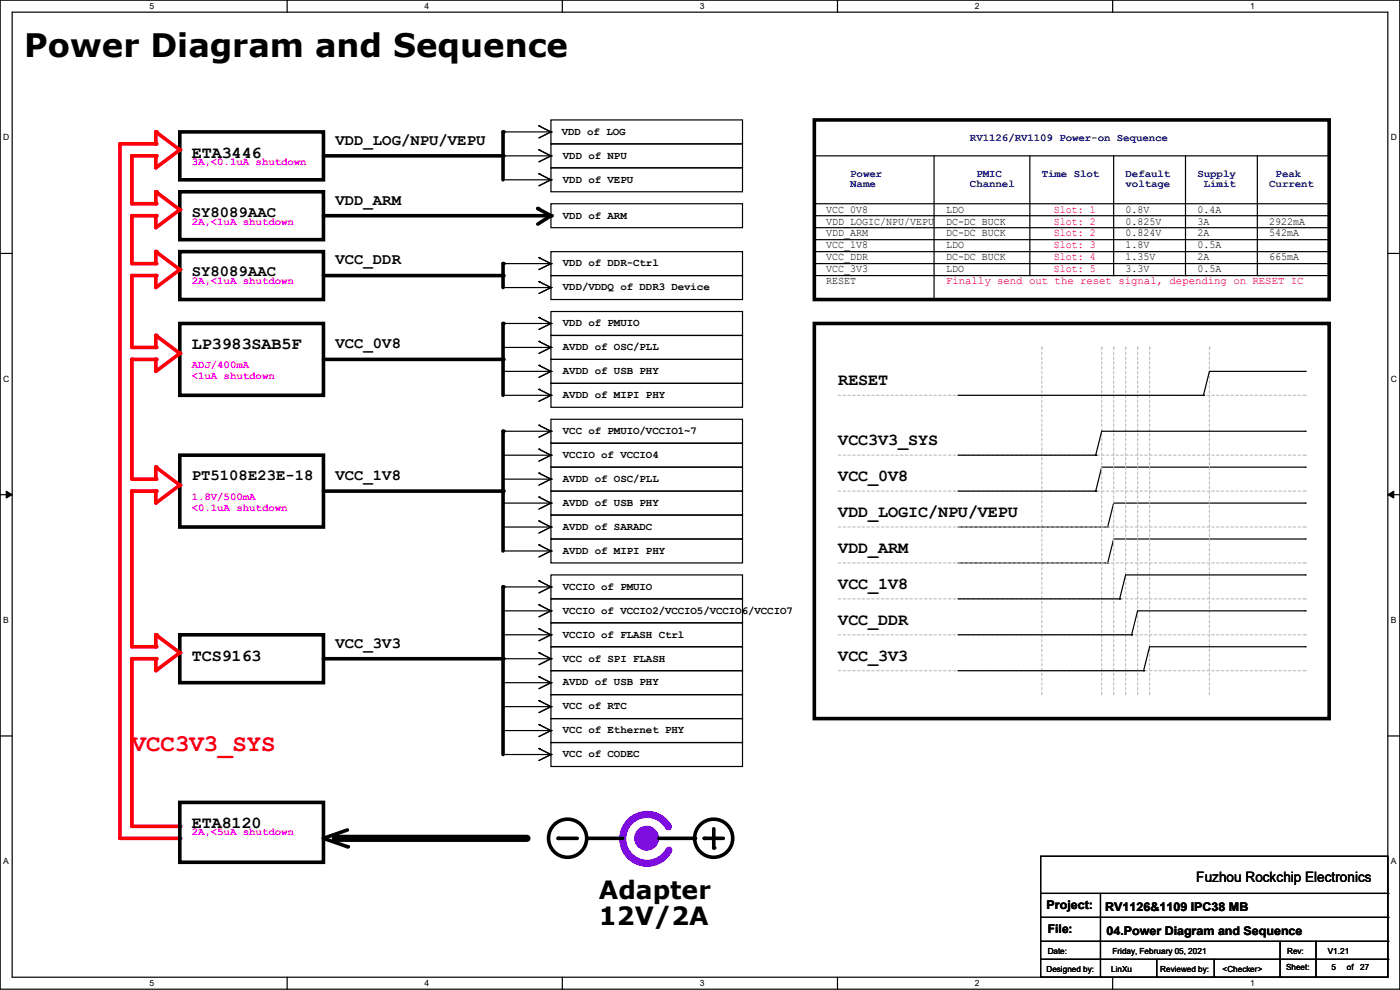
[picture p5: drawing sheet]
<svg xmlns="http://www.w3.org/2000/svg" width="297mm" height="210mm" viewBox="0 0 297 210" stroke-linecap="round" stroke-linejoin="round" font-family="sans-serif">
<path d="M0 0h297v209.8h-297zM2.6 2.6h291.8v204.7h-291.8z" fill="none" stroke="#000" stroke-width=".25"/>
<g fill="#fff">
<path d="M31.7 .3h1v2h-1z"/>
<path d="M31.7 207.6h1v1.9h-1z"/>
</g>
<path d="M60.9 0v2.6M60.9 207.3v2.5" fill="none" stroke="#000" stroke-width=".25"/>
<g fill="#fff">
<path d="M90.1 .3h1v2h-1z"/>
<path d="M90.1 207.6h1v1.9h-1z"/>
</g>
<path d="M119.3 0v2.6M119.3 207.3v2.5" fill="none" stroke="#000" stroke-width=".25"/>
<g fill="#fff">
<path d="M148.5 .3h.9v2h-.9z"/>
<path d="M148.5 207.6h.9v1.9h-.9z"/>
</g>
<path d="M177.7 0v2.6M177.7 207.3v2.5" fill="none" stroke="#000" stroke-width=".25"/>
<g fill="#fff">
<path d="M206.8 .3h1v2h-1z"/>
<path d="M206.8 207.6h1v1.9h-1z"/>
</g>
<path d="M236.1 0v2.6M236.1 207.3v2.5" fill="none" stroke="#000" stroke-width=".25"/>
<g fill="#fff">
<path d="M265.2 .3h1v2h-1z"/>
<path d="M265.2 207.6h1v1.9h-1z"/>
<path d="M.7 28.2h1.2v1.9h-1.2z"/>
<path d="M295.1 28.2h1.2v1.9h-1.2z"/>
<path d="M.7 79.3h1.2v2h-1.2z"/>
<path d="M295.1 79.3h1.2v2h-1.2z"/>
</g>
<path d="M0 53.8h2.6M294.4 53.8h2.6" fill="none" stroke="#000" stroke-width=".25"/>
<g fill="#fff">
<path d="M.7 130.5h1.2v2h-1.2z"/>
<path d="M295.1 130.5h1.1v2h-1.1z"/>
</g>
<path d="M0 104.9h2.6M294.4 104.9h2.6" fill="none" stroke="#000" stroke-width=".25"/>
<path d="M1.3 104.2l1.3 .7-1.3 .8zM294.4 104.9l1.3-.7v1.5z" fill="#000" stroke="#000" stroke-width=".21"/>
<g fill="#fff">
<path d="M.7 181.7h1.2v2h-1.2z"/>
<path d="M295.1 181.7h1.1v2h-1.1z"/>
</g>
<g fill="none" stroke="#000" stroke-width=".25">
<path d="M106.7 33.1h10.2M106.7 28h10.2M106.7 38.1h10.2M114.3 26.7h.1M114.3 31.8h.1M114.3 36.9h.1M114.3 26.7l2.6 1.3M114.3 31.8l2.6 1.3M114.3 36.9l2.6 1.2M116.9 30.5h40.6v5.1h-40.6zM116.9 25.4h40.6v5.1h-40.6zM116.9 35.6h40.6v5.1h-40.6z"/>
<path d="M116.9 28h.1M116.9 33.1h.1M116.9 38.1h.1M116.9 28l-2.6 1.3M116.9 33.1l-2.6 1.2M116.9 38.1l-2.6 1.3M172.8 33.1h109.2M198.2 33.1v30.4M218.5 33.1v25.4M236.3 33.1v25.4M251.5 33.1v25.4M266.7 33.1v25.4"/>
<path d="M282 33.1h.1M116.9 43.2h40.6v5.1h-40.6zM172.8 43.2h109.2M172.8 45.8h109.2M172.8 48.3h109.2M172.8 50.8h109.2M172.8 53.4h109.2M172.8 55.9h109.2M172.8 58.5h109.2M218.5 58.5h.1M236.3 58.5h.1M251.5 58.5h.1"/>
<path d="M266.7 58.5h.1M282 43.2h.1M282 45.8h.1M282 48.3h.1M282 50.8h.1M282 53.4h.1M282 55.9h.1M282 58.5h.1M116.9 66.1h40.6v5.1h-40.6zM198.2 63.5h.1M276.9 78.8h.1M276.9 78.8h-20.3l-1.3 5.1"/>
<path d="M203.2 96.6h29.3M203.2 83.9h52.1M232.5 96.6h.1M255.3 83.9h.1M276.9 99.1h.1M276.9 91.5h.1M276.9 99.1h-43.2l-1.2 5.1M276.9 91.5h-43.2l-1.2 5.1M203.2 104.2h29.3M203.2 111.8h31.8M203.2 119.4h31.8M232.5 104.2h.1"/>
<path d="M235 111.8h.1M235 119.4h.1M276.9 106.7h.1M276.9 114.3h.1M276.9 106.7h-40.6l-1.3 5.1M276.9 114.3h-40.6l-1.3 5.1M203.2 134.7h36.9M203.2 127h34.3M237.5 127h.1M240.1 134.7h.1M276.9 122h.1M276.9 137.2h.1"/>
<path d="M276.9 129.6h.1M276.9 122h-38.1l-1.3 5M276.9 129.6h-35.6l-1.2 5.1M276.9 137.2h-33l-1.3 5.1M0 156.1h2.6M203.2 142.3h39.4M242.6 142.3h.1M294.4 156.1h2.6"/>
</g>
<path d="M38.1 28h30.5v10.1h-30.5zM68.6 33.1h38.1M106.7 28v10.1M172.8 25.4h109.2v38.1h-109.2zM38.1 40.7h30.5v10.1h-30.5zM38.1 53.4h30.5v10.1h-30.5zM68.6 45.8h48.3M114.1 44.2l2.8 1.6M116.9 45.8l-2.8 1.7M38.1 68.6h30.5v15.3h-30.5zM106.7 68.6v15.3M172.8 68.6h109.2v83.8h-109.2z" fill="none" stroke="#000" stroke-width=".76"/>
<g fill="none" stroke="#c0c0c0" stroke-width=".25" stroke-dasharray=".5">
<path d="M221 73.7h.1M233.7 73.7h.1M236.3 73.7h.1M238.8 73.7h.1M241.3 73.7h.1M243.9 73.7h.1M256.6 73.7h.1M177.8 96.6h99.1M177.8 83.9h99.1M276.9 96.6h.1M276.9 83.9h.1M177.8 104.2h99.1"/>
<path d="M177.8 119.4h99.1M177.8 111.8h99.1M276.9 104.2h.1M276.9 119.4h.1M276.9 111.8h.1M177.8 134.7h99.1M177.8 127h99.1M276.9 134.7h.1M276.9 127h.1M177.8 142.3h99.1M221 147.4v-73.7M233.7 147.4v-73.7"/>
<path d="M236.3 147.4v-73.7M238.8 147.4v-73.7M241.3 147.4v-73.7M243.9 147.4v-73.7M256.6 147.4v-73.7M276.9 142.3h.1"/>
</g>
<g fill="#000">
<circle cx="106.7" cy="28" r=".38"/>
<circle cx="106.7" cy="33.1" r=".38"/>
<circle cx="114.1" cy="44.2" r=".38"/>
<circle cx="116.9" cy="45.8" r=".38"/>
<circle cx="106.7" cy="68.6" r=".38"/>
</g>
<path d="M25.4 30.5h7.7" fill="none" stroke="#f00" stroke-width=".76"/>
<circle cx="33.1" cy="30.5" r=".38" fill="#f00"/>
<path d="M33.1 28l5 3.8" fill="none" stroke="#f00" stroke-width=".76"/>
<circle cx="33.1" cy="28" r=".38" fill="#f00"/>
<path d="M33.1 28v2.5" fill="none" stroke="#f00" stroke-width=".76"/>
<circle cx="33.1" cy="28" r=".38" fill="#f00"/>
<path d="M38.1 31.8l-5 3.8" fill="none" stroke="#f00" stroke-width=".76"/>
<circle cx="38.1" cy="31.8" r=".38" fill="#f00"/>
<path d="M28 33.1h5.1" fill="none" stroke="#f00" stroke-width=".76"/>
<circle cx="33.1" cy="33.1" r=".38" fill="#f00"/>
<path d="M33.1 33.1v2.5" fill="none" stroke="#f00" stroke-width=".76"/>
<circle cx="33.1" cy="33.1" r=".38" fill="#f00"/>
<path d="M25.4 30.5v147.3" fill="none" stroke="#f00" stroke-width=".76"/>
<circle cx="25.4" cy="30.5" r=".38" fill="#f00"/>
<g fill="none" stroke="#000" stroke-width=".25">
<path d="M106.7 55.9h10.2M114.3 59.7h.1M114.3 54.7h.1M114.3 59.7l2.6 1.3M114.3 54.7l2.6 1.2M116.9 53.4h40.6v5.1h-40.6zM116.9 58.5h40.6v5h-40.6zM116.9 55.9h.1M116.9 55.9l-2.6 1.3M106.7 61h10.2M106.7 68.6h10.2M106.7 73.7h10.2"/>
<path d="M106.7 78.8h10.2M114.3 72.4h.1M114.3 67.4h.1M114.3 77.5h.1M114.3 72.4l2.6 1.3M114.3 67.4l2.6 1.2M114.3 77.5l2.6 1.3M116.9 71.2h40.6v5h-40.6zM116.9 76.2h40.6v5.1h-40.6zM116.9 61h.1M116.9 68.6h.1M116.9 73.7h.1"/>
<path d="M116.9 78.8h.1M116.9 61l-2.6 1.3M116.9 68.6l-2.6 1.3M116.9 73.7l-2.6 1.3M116.9 78.8l-2.6 1.3M106.7 83.9h10.2M106.7 91.5h10.2M106.7 96.6h10.2M114.3 82.6h.1M114.3 90.2h.1M114.3 95.3h.1M114.3 82.6l2.6 1.3"/>
<path d="M114.3 90.2l2.6 1.3M114.3 95.3l2.6 1.3M116.9 81.3h40.6v5.1h-40.6zM116.9 88.9h40.6v5.1h-40.6zM116.9 99.1h40.6v5.1h-40.6zM116.9 94h40.6v5.1h-40.6zM116.9 83.9h.1M116.9 91.5h.1M116.9 96.6h.1M116.9 83.9l-2.6 1.2M116.9 91.5l-2.6 1.3M116.9 96.6l-2.6 1.2"/>
<path d="M106.7 101.6h10.2M106.7 106.7h10.2M106.7 111.8h10.2M106.7 116.9h10.2M114.3 100.4h.1M114.3 110.5h.1M114.3 105.5h.1M114.3 115.6h.1M114.3 100.4l2.6 1.2M114.3 110.5l2.6 1.3M114.3 105.5l2.6 1.2M114.3 115.6l2.6 1.3"/>
<path d="M116.9 114.3h40.6v5.1h-40.6zM116.9 104.2h40.6v5.1h-40.6zM116.9 109.3h40.6v5h-40.6zM116.9 101.6h.1M116.9 106.7h.1M116.9 111.8h.1M116.9 116.9h.1M116.9 101.6l-2.6 1.3M116.9 106.7l-2.6 1.3M116.9 111.8l-2.6 1.3M116.9 116.9l-2.6 1.3M106.7 124.5h10.2"/>
<path d="M106.7 129.6h10.2M106.7 134.7h10.2M106.7 139.7h10.2M114.3 128.3h.1M114.3 123.2h.1M114.3 138.5h.1M114.3 133.4h.1M114.3 128.3l2.6 1.3M114.3 123.2l2.6 1.3M114.3 138.5l2.6 1.2M114.3 133.4l2.6 1.3M116.9 122h40.6v5h-40.6z"/>
<path d="M116.9 132.1h40.6v5.1h-40.6zM116.9 137.2h40.6v5.1h-40.6zM116.9 127h40.6v5.1h-40.6zM116.9 124.5h.1M116.9 129.6h.1M116.9 134.7h.1M116.9 139.7h.1M116.9 124.5l-2.6 1.3M116.9 129.6l-2.6 1.3M116.9 134.7l-2.6 1.2M116.9 139.7l-2.6 1.3M106.7 144.8h10.2"/>
<path d="M106.7 149.9h10.2M106.7 155h10.2M114.3 148.6h.1M114.3 143.6h.1M114.3 158.8h.1M114.3 153.7h.1M114.3 148.6l2.6 1.3M114.3 143.6l2.6 1.2M114.3 158.8l2.6 1.3M114.3 153.7l2.6 1.3M116.9 142.3h40.6v5.1h-40.6zM116.9 147.4h40.6v5h-40.6z"/>
<path d="M116.9 152.4h40.6v5.1h-40.6zM116.9 157.5h40.6v5.1h-40.6zM116.9 144.8h.1M116.9 149.9h.1M116.9 155h.1M116.9 144.8l-2.6 1.3M116.9 149.9l-2.6 1.3M116.9 155l-2.6 1.3M106.7 160.1h10.2M116.9 160.1h.1M116.9 160.1l-2.6 1.2"/>
</g>
<path d="M68.6 58.5h38.1M106.7 55.9v5.1M68.6 76.2h38.1M106.7 91.5v25.4M106.7 124.5v35.6" fill="none" stroke="#000" stroke-width=".76"/>
<g fill="#000">
<circle cx="106.7" cy="58.5" r=".38"/>
<circle cx="106.7" cy="55.9" r=".38"/>
<circle cx="106.7" cy="76.2" r=".38"/>
<circle cx="106.7" cy="91.5" r=".38"/>
<circle cx="106.7" cy="124.5" r=".38"/>
</g>
<path d="M33.1 40.7l5 3.8" fill="none" stroke="#f00" stroke-width=".76"/>
<circle cx="33.1" cy="40.7" r=".38" fill="#f00"/>
<path d="M33.1 40.7v2.5" fill="none" stroke="#f00" stroke-width=".76"/>
<circle cx="33.1" cy="40.7" r=".38" fill="#f00"/>
<path d="M38.1 44.5l-5 3.8" fill="none" stroke="#f00" stroke-width=".76"/>
<circle cx="38.1" cy="44.5" r=".38" fill="#f00"/>
<path d="M28 45.8h5.1" fill="none" stroke="#f00" stroke-width=".76"/>
<circle cx="33.1" cy="45.8" r=".38" fill="#f00"/>
<path d="M33.1 45.8v2.5" fill="none" stroke="#f00" stroke-width=".76"/>
<circle cx="33.1" cy="45.8" r=".38" fill="#f00"/>
<path d="M28 43.2h5.1" fill="none" stroke="#f00" stroke-width=".76"/>
<circle cx="33.1" cy="43.2" r=".38" fill="#f00"/>
<path d="M33.1 53.4l5 3.8" fill="none" stroke="#f00" stroke-width=".76"/>
<circle cx="33.1" cy="53.4" r=".38" fill="#f00"/>
<path d="M33.1 53.4v2.5" fill="none" stroke="#f00" stroke-width=".76"/>
<circle cx="33.1" cy="53.4" r=".38" fill="#f00"/>
<path d="M38.1 57.2l-5 3.8" fill="none" stroke="#f00" stroke-width=".76"/>
<circle cx="38.1" cy="57.2" r=".38" fill="#f00"/>
<path d="M28 58.5h5.1" fill="none" stroke="#f00" stroke-width=".76"/>
<circle cx="33.1" cy="58.5" r=".38" fill="#f00"/>
<path d="M33.1 58.5v2.5" fill="none" stroke="#f00" stroke-width=".76"/>
<circle cx="33.1" cy="58.5" r=".38" fill="#f00"/>
<path d="M28 55.9h5.1" fill="none" stroke="#f00" stroke-width=".76"/>
<circle cx="33.1" cy="55.9" r=".38" fill="#f00"/>
<path d="M33.1 71.2l5 3.8" fill="none" stroke="#f00" stroke-width=".76"/>
<circle cx="33.1" cy="71.2" r=".38" fill="#f00"/>
<path d="M33.1 71.2v2.5" fill="none" stroke="#f00" stroke-width=".76"/>
<circle cx="33.1" cy="71.2" r=".38" fill="#f00"/>
<path d="M38.1 75l-5 3.8" fill="none" stroke="#f00" stroke-width=".76"/>
<circle cx="38.1" cy="75" r=".38" fill="#f00"/>
<path d="M28 76.2h5.1" fill="none" stroke="#f00" stroke-width=".76"/>
<circle cx="33.1" cy="76.2" r=".38" fill="#f00"/>
<path d="M33.1 76.2v2.6" fill="none" stroke="#f00" stroke-width=".76"/>
<circle cx="33.1" cy="76.2" r=".38" fill="#f00"/>
<path d="M28 73.7h5.1" fill="none" stroke="#f00" stroke-width=".76"/>
<circle cx="33.1" cy="73.7" r=".38" fill="#f00"/>
<path d="M28 175.3h10.1" fill="none" stroke="#f00" stroke-width=".76"/>
<circle cx="38.1" cy="175.3" r=".38" fill="#f00"/>
<path d="M25.4 177.8h12.7" fill="none" stroke="#f00" stroke-width=".76"/>
<circle cx="38.1" cy="177.8" r=".38" fill="#f00"/>
<path d="M38.1 170.2h30.5v12.7h-30.5z" fill="none" stroke="#000" stroke-width=".76"/>
<path d="M28 58.5v15.2" fill="none" stroke="#f00" stroke-width=".76"/>
<circle cx="28" cy="58.5" r=".38" fill="#f00"/>
<path d="M28 104.2v33" fill="none" stroke="#f00" stroke-width=".76"/>
<circle cx="28" cy="104.2" r=".38" fill="#f00"/>
<path d="M28 139.7v35.6" fill="none" stroke="#f00" stroke-width=".76"/>
<circle cx="28" cy="139.7" r=".38" fill="#f00"/>
<path d="M28 45.8v10.1" fill="none" stroke="#f00" stroke-width=".76"/>
<circle cx="28" cy="45.8" r=".38" fill="#f00"/>
<path d="M28 33.1v10.1" fill="none" stroke="#f00" stroke-width=".76"/>
<circle cx="28" cy="33.1" r=".38" fill="#f00"/>
<g fill="none" stroke="#000" stroke-width=".76">
<path d="M38.1 96.6h30.5v15.2h-30.5zM68.6 104.2h38.1M73.7 176.1l-5.1 1.7 5.1 1.8M118.4 177.8h4.1M124.5 177.8h7.6M139.7 177.8h7.7M149.4 177.8h4.1M151.4 175.8v4.1"/>
<circle cx="120.4" cy="177.8" r="4"/>
<circle cx="151.4" cy="177.8" r="4"/>
</g>
<g fill="#000">
<circle cx="106.7" cy="104.2" r=".38"/>
<circle cx="68.6" cy="177.8" r=".38"/>
<circle cx="71.2" cy="177.8" r=".76"/>
<circle cx="73.7" cy="179.6" r=".38"/>
<circle cx="118.4" cy="177.8" r=".38"/>
<circle cx="124.5" cy="177.8" r=".38"/>
<circle cx="147.4" cy="177.8" r=".38"/>
<circle cx="149.4" cy="177.8" r=".38"/>
<circle cx="151.4" cy="179.9" r=".38"/>
</g>
<path d="M71.2 177.8h40.6" fill="none" stroke="#000" stroke-width="1.5"/>
<circle cx="137.2" cy="177.8" r="2.52" fill="#8000ff" stroke="#8000ff" stroke-width=".25"/>
<path d="M141.8 175.4a5.2 5.2 0 0 0-7.9-1.4 5.2 5.2 0 0 0 .2 8 5.2 5.2 0 0 0 7.8-1.7" fill="none" stroke="#8000ff" stroke-width="1.5"/>
<path d="M33.1 99.1l5 3.8" fill="none" stroke="#f00" stroke-width=".76"/>
<circle cx="33.1" cy="99.1" r=".38" fill="#f00"/>
<path d="M33.1 99.1v2.5" fill="none" stroke="#f00" stroke-width=".76"/>
<circle cx="33.1" cy="99.1" r=".38" fill="#f00"/>
<path d="M38.1 102.9l-5 3.8" fill="none" stroke="#f00" stroke-width=".76"/>
<circle cx="38.1" cy="102.9" r=".38" fill="#f00"/>
<path d="M28 104.2h5.1" fill="none" stroke="#f00" stroke-width=".76"/>
<circle cx="33.1" cy="104.2" r=".38" fill="#f00"/>
<path d="M33.1 104.2v2.5" fill="none" stroke="#f00" stroke-width=".76"/>
<circle cx="33.1" cy="104.2" r=".38" fill="#f00"/>
<path d="M28 101.6h5.1" fill="none" stroke="#f00" stroke-width=".76"/>
<circle cx="33.1" cy="101.6" r=".38" fill="#f00"/>
<path d="M28 76.2v25.4" fill="none" stroke="#f00" stroke-width=".76"/>
<circle cx="28" cy="76.2" r=".38" fill="#f00"/>
<path d="M38.1 134.7h30.5v10.1h-30.5zM68.6 139.7h38.1" fill="none" stroke="#000" stroke-width=".76"/>
<circle cx="106.7" cy="139.7" r=".38" fill="#000"/>
<path d="M33.1 134.7l5 3.8" fill="none" stroke="#f00" stroke-width=".76"/>
<circle cx="33.1" cy="134.7" r=".38" fill="#f00"/>
<path d="M33.1 134.7v2.5" fill="none" stroke="#f00" stroke-width=".76"/>
<circle cx="33.1" cy="134.7" r=".38" fill="#f00"/>
<path d="M38.1 138.5l-5 3.8" fill="none" stroke="#f00" stroke-width=".76"/>
<circle cx="38.1" cy="138.5" r=".38" fill="#f00"/>
<path d="M28 139.7h5.1" fill="none" stroke="#f00" stroke-width=".76"/>
<circle cx="33.1" cy="139.7" r=".38" fill="#f00"/>
<path d="M33.1 139.7v2.6" fill="none" stroke="#f00" stroke-width=".76"/>
<circle cx="33.1" cy="139.7" r=".38" fill="#f00"/>
<path d="M28 137.2h5.1" fill="none" stroke="#f00" stroke-width=".76"/>
<circle cx="33.1" cy="137.2" r=".38" fill="#f00"/>
<g fill="none" stroke="#000" stroke-width=".25">
<path d="M220.8 181.7h73.6v25.6h-73.6zM220.8 189.5h73.6M220.8 194.6h73.6M220.8 199.7h73.6M233.5 189.5v17.8M271.6 199.7v7.6M279.2 199.7v7.6M294.4 189.5h.1M294.4 194.6h.1M294.4 199.7h.1M220.8 203.5h73.6M233.5 207.3h.1"/>
<path d="M245.4 207.3h.1M245.4 203.5v3.8M257.6 207.3h.1M257.6 203.5v3.8M271.6 207.3h.1M279.2 207.3h.1M294.4 203.5h.1"/>
</g>
<text font-size="6.9" x="5.1" y="12">Power Diagram and Sequence</text>
<g font-size="5.3">
<text x="127" y="190.8">Adapter</text>
<text x="127" y="196.1">12V/2A</text>
</g>
<text font-size="5.1" fill="#f00" x="28" y="159.3">VCC3V3_SYS</text>
<g font-size="3.6">
<text x="40.7" y="33.4">ETA3446</text>
<text x="40.7" y="74.1">LP3983SAB5F</text>
<text x="177.8" y="81.7">RESET</text>
<text x="177.8" y="94.4">VCC3V3_SYS</text>
<text x="177.8" y="102">VCC_0V8</text>
<text x="177.8" y="109.6">VDD_LOGIC/NPU/VEPU</text>
<text x="177.8" y="117.3">VDD_ARM</text>
<text x="177.8" y="124.9">VCC_1V8</text>
<text x="177.8" y="132.5">VCC_DDR</text>
<text x="40.7" y="140.1">TCS9163</text>
<text x="177.8" y="140.1">VCC_3V3</text>
<text x="40.7" y="175.7">ETA8120</text>
</g>
<g font-size="3.3">
<text x="71.2" y="30.7">VDD_LOG/NPU/VEPU</text>
<text x="40.7" y="45.9">SY8089AAC</text>
<text x="71.2" y="43.4">VDD_ARM</text>
<text x="40.7" y="58.6">SY8089AAC</text>
<text x="71.2" y="56.1">VCC_DDR</text>
<text x="71.2" y="73.9">VCC_0V8</text>
<text x="40.7" y="101.8">PT5108E23E-18</text>
<text x="71.2" y="101.8">VCC_1V8</text>
<text x="71.2" y="137.4">VCC_3V3</text>
</g>
<text font-size="3" x="253.8" y="187.2">Fuzhou Rockchip Electronics</text>
<g font-size="2.5">
<text x="222" y="192.9">Project:</text>
<text x="222.3" y="198">File:</text>
<text x="234.5" y="193.2">RV1126&amp;1109 IPC38 MB</text>
<text x="234.7" y="198.2">04.Power Diagram and Sequence</text>
</g>
<g font-size="2.3">
<text x="119.2" y="28.6">VDD of LOG</text>
<text x="119.4" y="33.7">VDD of NPU</text>
<text x="119.4" y="38.7">VDD of VEPU</text>
<text x="119.4" y="46.4">VDD of ARM</text>
<text x="175.3" y="45.1">VCC_0V8</text>
<text x="175.3" y="47.6">VDD_LOGIC/NPU/VEPU</text>
<text x="200.7" y="45.1">LDO</text>
<text x="200.7" y="47.6">DC-DC BUCK</text>
<text x="238.8" y="45.1">0.8V</text>
<text x="238.8" y="47.6">0.825V</text>
<text x="254" y="47.6">3A</text>
<text x="254" y="45.1">0.4A</text>
<text x="269.3" y="47.6">2922mA</text>
<text x="175.3" y="50.2">VDD_ARM</text>
<text x="175.3" y="52.7">VCC_1V8</text>
<text x="200.7" y="50.2">DC-DC BUCK</text>
<text x="200.7" y="52.7">LDO</text>
<text x="238.8" y="50.2">0.824V</text>
<text x="238.8" y="52.7">1.8V</text>
<text x="254" y="50.2">2A</text>
<text x="254" y="52.7">0.5A</text>
<text x="269.3" y="50.2">542mA</text>
<text x="119.4" y="56.5">VDD of DDR-Ctrl</text>
<text x="175.3" y="57.8">VCC_3V3</text>
<text x="175.3" y="55.2">VCC_DDR</text>
<text x="200.7" y="57.8">LDO</text>
<text x="200.7" y="55.2">DC-DC BUCK</text>
<text x="238.8" y="57.8">3.3V</text>
<text x="238.8" y="55.2">1.35V</text>
<text x="254" y="57.8">0.5A</text>
<text x="254" y="55.2">2A</text>
<text x="269.3" y="55.2">665mA</text>
<text x="119.4" y="61.6">VDD/VDDQ of DDR3 Device</text>
<text x="175.3" y="60.3">RESET</text>
<text x="119.4" y="69.2">VDD of PMUIO</text>
<text x="119.4" y="74.3">AVDD of OSC/PLL</text>
<text x="119.4" y="79.4">AVDD of USB PHY</text>
<text x="119.4" y="84.5">AVDD of MIPI PHY</text>
<text x="119.4" y="92.1">VCC of PMUIO/VCCIO1~7</text>
<text x="119.4" y="97.2">VCCIO of VCCIO4</text>
<text x="119.4" y="102.2">AVDD of OSC/PLL</text>
<text x="119.4" y="107.3">AVDD of USB PHY</text>
<text x="119.4" y="112.4">AVDD of SARADC</text>
<text x="119.4" y="117.5">AVDD of MIPI PHY</text>
<text x="119.4" y="125.1">VCCIO of PMUIO</text>
<text x="119.4" y="130.2">VCCIO of VCCIO2/VCCIO5/VCCIO6/VCCIO7</text>
<text x="119.4" y="135.3">VCCIO of FLASH Ctrl</text>
<text x="119.4" y="140.3">VCC of SPI FLASH</text>
<text x="119.4" y="145.4">AVDD of USB PHY</text>
<text x="119.4" y="150.5">VCC of RTC</text>
<text x="119.4" y="155.6">VCC of Ethernet PHY</text>
<text x="119.4" y="160.7">VCC of CODEC</text>
</g>
<g font-size="2.3" fill="#000080">
<text x="205.8" y="29.8">RV1126/RV1109 Power-on Sequence</text>
<text x="180.4" y="37.5">Power</text>
<text x="180.4" y="39.8">Name</text>
<text x="205.8" y="39.8">Channel</text>
<text x="207.1" y="37.5">PMIC</text>
<text x="221" y="37.5">Time Slot</text>
<text x="238.8" y="37.5">Default</text>
<text x="238.8" y="39.8">voltage</text>
<text x="254" y="37.5">Supply</text>
<text x="255.4" y="39.8">Limit</text>
<text x="269.3" y="39.8">Current</text>
<text x="270.6" y="37.5">Peak</text>
</g>
<g font-size="2.3" fill="#f0f">
<text x="40.7" y="34.9">3A,&lt;0.1uA shutdown</text>
<text x="40.7" y="47.6">2A,&lt;1uA shutdown</text>
<text x="40.7" y="60.3">2A,&lt;1uA shutdown</text>
<text x="40.7" y="78.1">ADJ/400mA</text>
<text x="40.7" y="80.4">&lt;1uA shutdown</text>
<text x="40.7" y="106">1.8V/500mA</text>
<text x="40.7" y="108.3">&lt;0.1uA shutdown</text>
<text x="40.7" y="177.2">2A,&lt;5uA shutdown</text>
</g>
<g font-size="2.3" fill="#f00">
<text x="223.6" y="45.1">Slot: 1</text>
<text x="223.6" y="47.6">Slot: 2</text>
<text x="223.6" y="50.2">Slot: 2</text>
<text x="223.6" y="52.7">Slot: 3</text>
<text x="223.6" y="57.8">Slot: 5</text>
<text x="223.6" y="55.2">Slot: 4</text>
<text x="200.7" y="60.3">Finally send out the reset signal, depending on RESET IC</text>
</g>
<g font-size="1.8">
<text x="31.7" y="1.9">5</text>
<text x="90.1" y="1.9">4</text>
<text x="148.5" y="1.9">3</text>
<text x="206.8" y="1.9">2</text>
<text x="265.2" y="1.9">1</text>
<text x=".7" y="29.8">D</text>
<text x="295.1" y="29.8">D</text>
<text x=".7" y="80.9">C</text>
<text x="295.1" y="80.9">C</text>
<text x=".7" y="132.1">B</text>
<text x="295.1" y="132.1">B</text>
<text x=".7" y="183.3">A</text>
<text x="295.1" y="183.3">A</text>
<text x="222.3" y="202.3">Date:</text>
<text x="236" y="202.3">Friday, February 05, 2021</text>
<text x="273.1" y="202.3">Rev:</text>
<text x="281.7" y="202.3">V1.21</text>
<text x="31.7" y="209.2">5</text>
<text x="90.1" y="209.2">4</text>
<text x="148.5" y="209.2">3</text>
<text x="206.8" y="209.2">2</text>
<text x="222" y="206.1">Designed by:</text>
<text x="235.7" y="206.1">LinXu</text>
<text x="246.2" y="206.1">Reviewed by:</text>
<text x="259.4" y="206.1">&lt;Checker&gt;</text>
<text x="265.2" y="209.2">1</text>
<text x="272.8" y="205.9">Sheet:</text>
<text x="282.5" y="205.9">5</text>
<text x="285.7" y="205.9">of</text>
<text x="288.6" y="205.9">27</text>
</g>
</svg>
